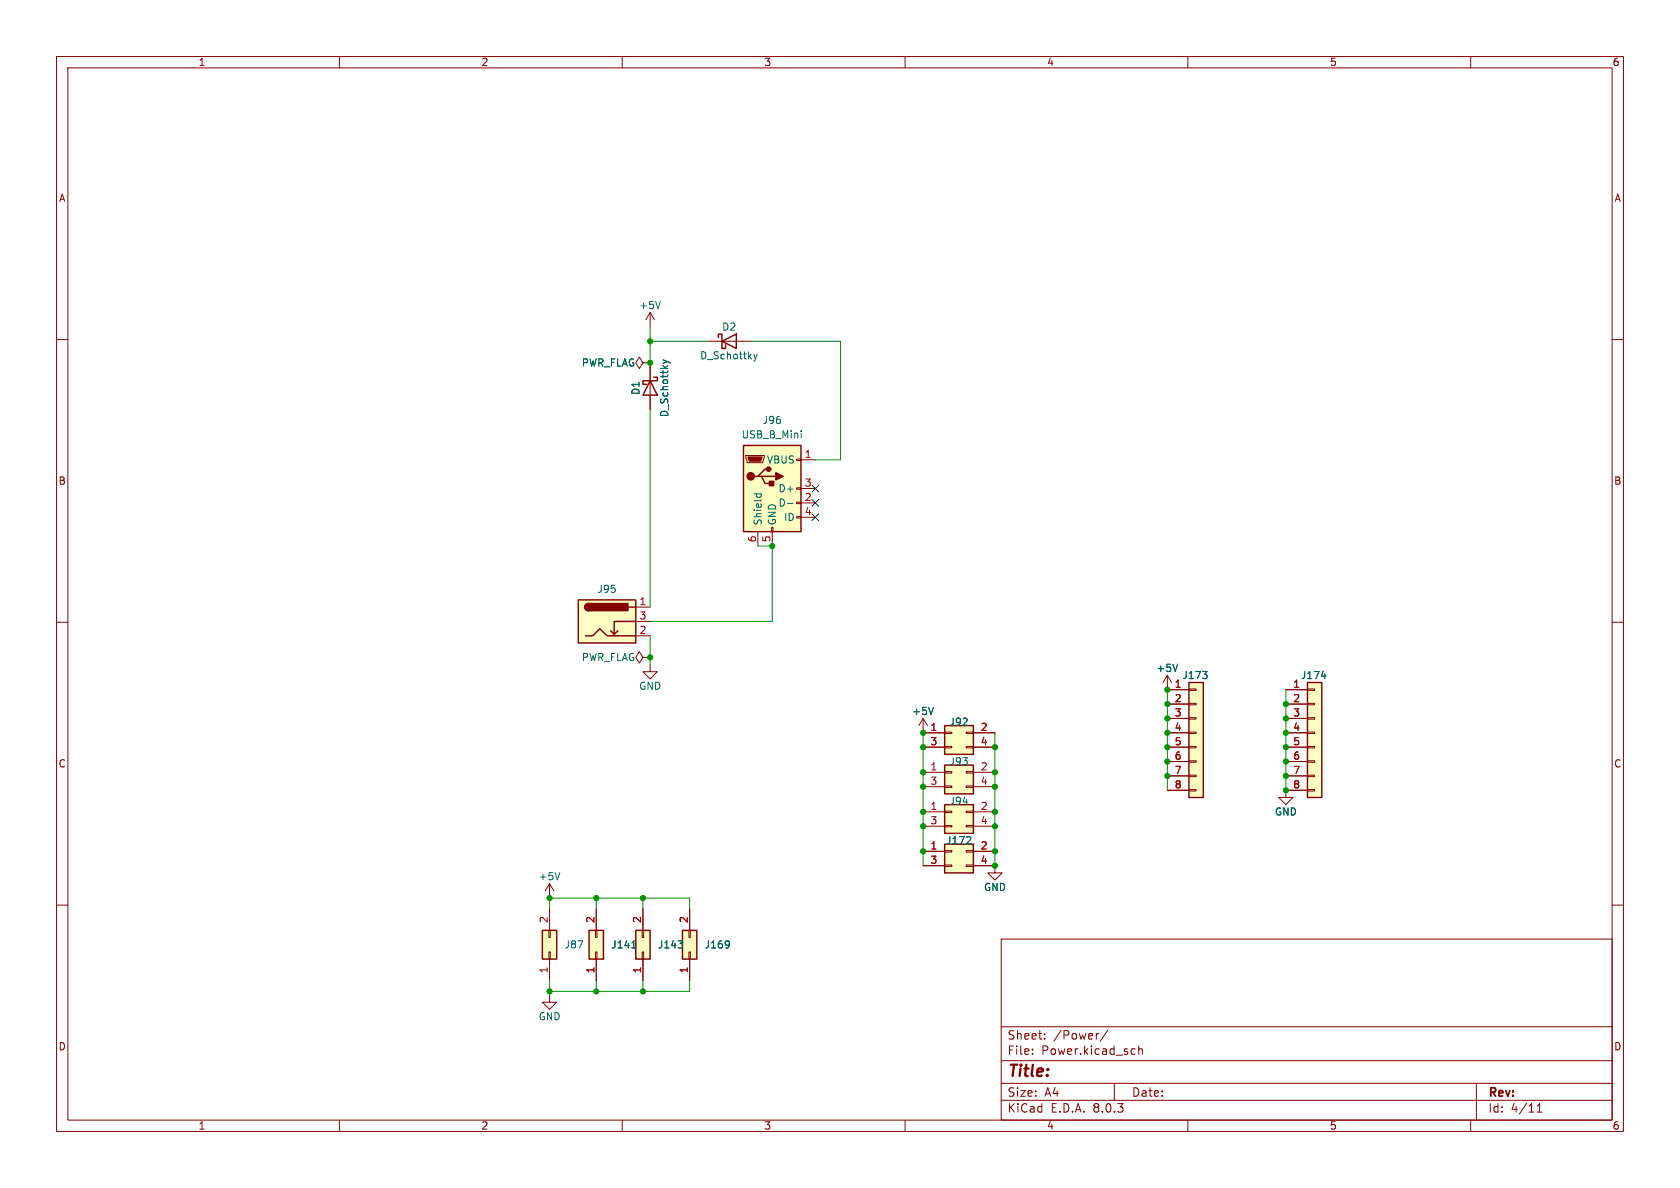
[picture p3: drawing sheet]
<svg xmlns="http://www.w3.org/2000/svg" width="297mm" height="210mm" viewBox="0 0 297 210" stroke-linecap="round" stroke-linejoin="round" font-family="sans-serif">
<g fill="none" stroke="#840000" stroke-width=".18">
<path d="M10 10h277v190h-277zM12 12h273v186h-273zM60 10v2M110 10v2M160 10v2M210 10v2M260 10v2M10 60h2M285 60h2M10 110h2M285 110h2M10 160h2"/>
<path d="M285 160h2M177 166h108v32h-108zM60 198v2M110 198v2M160 198v2M177 194.5h108M177 191.5h108M177 187.5h108M177 181.5h108M182.5 186.3v.1M182.5 185.5v.1M184.7 183.6v.1"/>
<path d="M184.7 182.8v.1M194.2 182.7l-.2 .1M195.8 182.1l-1.3 2M197 191.5v3M200.2 185.4l.5 .1M200.7 186.3l-.5 .1M201.3 185.5l.2-.1 .4 .1 .1 .9M201.3 184.9v1.5M210 198v2M260 198v2M261 191.5v6.5M271.7 196.6h.9"/>
<path d="M271.7 195.5l.5-.4v1.5"/>
</g>
<path d="M104.1 164.5h2.6v5h-2.6z" fill="#ffffc2"/>
<path d="M105.3 168.3h.2v1.2h-.2zM105.3 164.5h.2v1.2h-.2zM105.4 160.7v3.8M105.4 169.5v3.9" fill="none" stroke="#840000" stroke-width=".18"/>
<path d="M104.1 164.5h2.6v5h-2.6z" fill="none" stroke="#840000" stroke-width=".25"/>
<path d="M111.7 167.6h.7" fill="none" stroke="#006464" stroke-width=".18"/>
<path d="M120.6 164.5h2.6v5h-2.6z" fill="#ffffc2"/>
<path d="M121.8 168.3h.2v1.2h-.2zM121.8 164.5h.2v1.2h-.2zM121.9 160.7v3.8M121.9 169.5v3.9" fill="none" stroke="#840000" stroke-width=".18"/>
<path d="M120.6 164.5h2.6v5h-2.6z" fill="none" stroke="#840000" stroke-width=".25"/>
<path d="M128.8 166.4h.1a1.07 1.07 0 0 1-.2 1.1M128.9 166.9l-.1 .1" fill="none" stroke="#006464" stroke-width=".18"/>
<path d="M112.4 164.5h2.5v5h-2.5z" fill="#ffffc2"/>
<path d="M97.2 175.9v1.3h1.2l-1.2 1.2-1.3-1.2h1.3M113.5 168.3h.3v1.2h-.3zM113.5 164.5h.3v1.2h-.3zM113.7 160.7v3.8M113.7 169.5v3.9" fill="none" stroke="#840000" stroke-width=".18"/>
<path d="M112.4 164.5h2.5v5h-2.5z" fill="none" stroke="#840000" stroke-width=".25"/>
<path d="M119.9 166.3h.8l-.5 .5M120.5 166.9l.2 .1-.2 .5" fill="none" stroke="#006464" stroke-width=".18"/>
<path d="M95.9 164.5h2.5v5h-2.5z" fill="#ffffc2"/>
<path d="M97 168.3h.3v1.2h-.3zM97 164.5h.3v1.2h-.3zM97.2 160.7v3.8M97.2 169.5v3.9" fill="none" stroke="#840000" stroke-width=".18"/>
<path d="M95.9 164.5h2.5v5h-2.5z" fill="none" stroke="#840000" stroke-width=".25"/>
<path d="M131.4 78.7h10.2v15.3h-10.2z" fill="#ffffc2"/>
<path d="M131.4 78.7h10.2v15.3h-10.2zM134 84.2h.6l.7 1.3h1.2M134.6 84.2h2.6M135.9 82.9h-.6l-1.3 1.3h-.7" fill="none" stroke="#840000" stroke-width=".25"/>
<g fill="#840000" stroke="#840000" stroke-width=".25">
<path d="M137.2 83.6l1.2 .6-1.2 .6z"/>
<path d="M136 85.1h.8v.8h-.8z"/>
<circle cx="132.7" cy="84.2" r=".63"/>
<circle cx="135.9" cy="82.9" r=".38"/>
</g>
<g fill="none" stroke="#840000" stroke-width=".18">
<path d="M131.8 80.5h3.3v.3l-.2 1h-2.8zM134 94v2.5M136.4 93.2h.3v.8h-.3zM136.5 94v2.5M140.8 91.3h.8v.3h-.8zM140.8 88.8h.8v.2h-.8zM140.8 86.2h.8v.3h-.8zM140.8 81.2h.8v.2h-.8zM141.6 81.3h2.5M141.6 88.9h2.5M141.6 86.4h2.5M141.6 91.4h2.5"/>
<path d="M97.2 156.2l-.8 1.3M97.2 156.2v2.6M97.2 156.2l.7 1.3"/>
</g>
<path d="M132.2 80.8h2.5l-.2 .7h-2z" fill="#840000" stroke="#840000" stroke-width=".18"/>
<path d="M141.6 76.1v.2M141.6 76.6v.8M133.3 87.3h1.3M133.8 87.3l-.1 .4M134.5 87.3l.1 .4M139.2 89h1M99 154.2l-.5 1.3" fill="none" stroke="#006464" stroke-width=".18"/>
<path d="M167 135.3h5.1v5h-5.1z" fill="#ffffc2"/>
<path d="M163.2 136.5h3.8M163.2 139.1h3.8M163.2 127l-.8 1.3M163.2 127v2.5M163.2 127l.8 1.3M167 138.9h1.3v.3h-1.3zM167 136.4h1.3v.3h-1.3zM170.8 138.9h1.3v.3h-1.3zM170.8 136.4h1.3v.3h-1.3zM172.1 136.5h3.8M172.1 139.1h3.8" fill="none" stroke="#840000" stroke-width=".18"/>
<path d="M167 135.3h5.1v5h-5.1z" fill="none" stroke="#840000" stroke-width=".25"/>
<path d="M165 125l-.4 1.3" fill="none" stroke="#006464" stroke-width=".18"/>
<path d="M167 128.3h5.1v5.1h-5.1z" fill="#ffffc2"/>
<path d="M163.2 129.5h3.8M163.2 132.1h3.8M167 132h1.3v.2h-1.3zM167 129.4h1.3v.3h-1.3zM170.8 132h1.3v.2h-1.3zM170.8 129.4h1.3v.3h-1.3zM172.1 129.5h3.8M172.1 132.1h3.8" fill="none" stroke="#840000" stroke-width=".18"/>
<path d="M167 128.3h5.1v5.1h-5.1z" fill="none" stroke="#840000" stroke-width=".25"/>
<path d="M167 142.2h5.1v5.1h-5.1z" fill="#ffffc2"/>
<path d="M163.2 143.5h3.8M163.2 146.1h3.8M167 145.9h1.3v.3h-1.3zM167 143.4h1.3v.2h-1.3zM170.8 145.9h1.3v.3h-1.3zM170.8 143.4h1.3v.2h-1.3zM172.1 143.5h3.8M172.1 146.1h3.8" fill="none" stroke="#840000" stroke-width=".18"/>
<path d="M167 142.2h5.1v5.1h-5.1z" fill="none" stroke="#840000" stroke-width=".25"/>
<path d="M167 149.2h5.1v5.1h-5.1z" fill="#ffffc2"/>
<path d="M113.7 64.1l-.7-1-.6 1 .6 1.1 .7-1.1h1.2M114.9 64.1h.1M114.9 64.8v7.6M163.2 150.5h3.8M163.2 153h3.8M167 152.9h1.3v.3h-1.3zM167 150.4h1.3v.2h-1.3zM170.8 152.9h1.3v.3h-1.3zM170.8 150.4h1.3v.2h-1.3zM172.1 153h3.8v1.3h1.3l-1.3 1.3-1.3-1.3h1.3M172.1 150.5h3.8" fill="none" stroke="#840000" stroke-width=".18"/>
<path d="M114.9 67.3l1.3 2.6h-2.5zM115.6 66.7h.6v.6h-2.5v.6h.6M167 149.2h5.1v5.1h-5.1z" fill="none" stroke="#840000" stroke-width=".25"/>
<path d="M117.2 63.6l.9 .3M118.1 63.9l-.9 .3M118.1 63.9l.4 .3M171.5 148l.1 .1-.1 .3-.7 .8h.8" fill="none" stroke="#006464" stroke-width=".18"/>
<path d="M210.2 120.7h2.5v20.3h-2.5z" fill="#ffffc2"/>
<g fill="none" stroke="#840000" stroke-width=".18">
<path d="M206.4 121.9h3.8M206.4 124.5h3.8M206.4 127h3.8M206.4 129.5h3.8M206.4 132.1h3.8M206.4 134.6h3.8M206.4 137.2h3.8M206.4 139.7h3.8M210.2 139.6h1.3v.2h-1.3zM210.2 137h1.3v.3h-1.3zM210.2 134.5h1.3v.2h-1.3zM210.2 132h1.3v.2h-1.3z"/>
<path d="M210.2 129.4h1.3v.3h-1.3zM210.2 126.9h1.3v.2h-1.3zM210.2 124.3h1.3v.3h-1.3zM210.2 121.8h1.3v.2h-1.3z"/>
</g>
<path d="M210.2 120.7h2.5v20.3h-2.5z" fill="none" stroke="#840000" stroke-width=".25"/>
<path d="M212.6 118.7h.8l-.4 .5M213.3 119.2l.1 .2-.1 .5" fill="none" stroke="#006464" stroke-width=".18"/>
<path d="M231.1 120.7h2.6v20.3h-2.6z" fill="#ffffc2"/>
<g fill="none" stroke="#840000" stroke-width=".18">
<path d="M113.7 116.2l-.7-1-.6 1 .6 1 .7-1h1.2M114.9 116.2h.1M114.9 117.5v1.2h1.3l-1.3 1.3-1.2-1.3h1.2M227.3 121.9h3.8M227.3 124.5h3.8M227.3 127h3.8M227.3 129.5h3.8M227.3 132.1h3.8M227.3 134.6h3.8M227.3 137.2h3.8M227.3 139.7h3.8M231.1 139.6h1.3v.2h-1.3z"/>
<path d="M231.1 137h1.3v.3h-1.3zM231.1 134.5h1.3v.2h-1.3zM231.1 132h1.3v.2h-1.3zM231.1 129.4h1.3v.3h-1.3zM231.1 126.9h1.3v.2h-1.3zM231.1 124.3h1.3v.3h-1.3zM231.1 121.8h1.3v.2h-1.3z"/>
</g>
<path d="M231.1 120.7h2.6v20.3h-2.6z" fill="none" stroke="#840000" stroke-width=".25"/>
<path d="M233.6 119.5h.8" fill="none" stroke="#006464" stroke-width=".18"/>
<path d="M102.2 106h10.2v7.7h-10.2z" fill="#ffffc2"/>
<path d="M127 59.7v-.6h.6v2.5h.7v-.6M127.6 60.3l2.6-1.2v2.5zM102.2 106h10.2v7.7h-10.2zM103.5 112.4h1.3l1.2-1.3 1.3 1.3h5.1M104 106.7a.64 .64 0 0 0-.6 .6 .64 .64 0 0 0 .6 .7M109.2 111.5l-.6 .6M111.1 107.3h1.3M112.4 109.9h-3.8v2.2l-.7-.6" fill="none" stroke="#840000" stroke-width=".25"/>
<g fill="#840000" stroke="#840000" stroke-width=".25">
<path d="M103.6 106.9l.4-.2v1.3a.64 .64 0 0 1-.6-.4 .64 .64 0 0 1 .2-.7z"/>
<path d="M104 106.7h7v1.3h-7z"/>
</g>
<g fill="none" stroke="#840000" stroke-width=".18">
<path d="M114.9 55.2l-.7 1.3M114.9 55.2v2.6M114.9 55.2l.8 1.3M114.9 64.1h.1M114.9 64.8v2.5M114.9 69.9v2.5M125.1 60.3h7.6M112.4 107.3h2.5M112.4 112.4h2.5M112.4 109.9h2.5M206.4 119.4l-.8 1.3M206.4 119.4v2.5h3.8"/>
<path d="M206.4 119.4l.7 1.3M163.2 129.5h3.8M163.2 132.1h3.8M172.1 129.5h3.8M172.1 132.1h3.8M206.4 124.5h3.8M206.4 127h3.8M206.4 129.5h3.8M206.4 132.1h3.8M206.4 134.6h3.8M206.4 137.2h3.8M206.4 139.7h3.8"/>
<path d="M227.3 121.9h3.8M227.3 124.5h3.8M227.3 127h3.8M227.3 129.5h3.8M227.3 132.1h3.8M227.3 134.6h3.8M227.3 137.2h3.8M231.1 139.7h-3.8v1.3h1.3l-1.3 1.2-1.2-1.2h1.2M163.2 150.5h3.8M163.2 153h3.8M172.1 150.5h3.8M172.1 153h3.8"/>
<path d="M105.4 160.7v3.8M105.4 169.5v3.9M113.7 160.7v3.8M113.7 169.5v3.9M121.9 160.7v3.8M121.9 169.5v3.9"/>
</g>
<g fill="none" stroke="#006464" stroke-width=".18">
<path d="M116.7 53.3l-.4 1.3M117.2 63.6l.9 .3M118.1 63.9l-.9 .3M118.1 63.9l.4 .3M133.3 62.6l.3 .8M133.6 63.4l-.3 .5M133.9 62.6l-.3 .8M208.2 117.4l-.4 1.3M212.6 118.7h.8l-.4 .5M213.3 119.2l.1 .2-.1 .5M233.6 119.5h.8M165 125l-.4 1.3"/>
<path d="M171.5 148l.1 .1-.1 .3-.7 .8h.8M111.7 167.6h.7M119.9 166.3h.8l-.5 .5M120.5 166.9l.2 .1-.2 .5M128.8 166.4h.1a1.07 1.07 0 0 1-.2 1.1M128.9 166.9l-.1 .1"/>
</g>
<g fill="none" stroke="#009600" stroke-width=".18">
<path d="M114.9 57.8v7M114.9 60.3h10.2M114.9 72.4v34.9M132.7 60.3h15.9v21h-4.5M134 96.5h2.5v13.4h-21.6M114.9 112.4v5.1M163.2 129.5v23.5M175.9 129.5v23.5M206.4 121.9v17.8M227.3 121.9v17.8M105.4 158.8v1.9M113.7 158.8v1.9"/>
<path d="M97.2 160.7v-1.9h24.7v1.9M97.2 173.4v2.5M105.4 173.4v1.9M113.7 173.4v1.9M121.9 173.4v1.9h-24.7"/>
</g>
<path d="M143.5 88.3l1.3 1.2M143.5 85.8l1.3 1.2M143.5 90.8l1.3 1.2M144.8 88.3l-1.3 1.2M144.8 85.8l-1.3 1.2M144.8 90.8l-1.3 1.2" fill="none" stroke="#000084" stroke-width=".18"/>
<g fill="#009600" stroke="#009600" stroke-width=".18">
<circle cx="136.5" cy="96.5" r=".46"/>
<circle cx="114.9" cy="64.1" r=".46"/>
<circle cx="114.9" cy="116.2" r=".46"/>
<circle cx="114.9" cy="60.3" r=".46"/>
<circle cx="227.3" cy="139.7" r=".46"/>
<circle cx="227.3" cy="134.6" r=".46"/>
<circle cx="227.3" cy="137.2" r=".46"/>
<circle cx="227.3" cy="132.1" r=".46"/>
<circle cx="206.4" cy="127" r=".46"/>
<circle cx="206.4" cy="124.5" r=".46"/>
<circle cx="206.4" cy="121.9" r=".46"/>
<circle cx="227.3" cy="127" r=".46"/>
<circle cx="227.3" cy="129.5" r=".46"/>
<circle cx="227.3" cy="124.5" r=".46"/>
<circle cx="206.4" cy="129.5" r=".46"/>
<circle cx="206.4" cy="132.1" r=".46"/>
<circle cx="206.4" cy="137.2" r=".46"/>
<circle cx="175.9" cy="136.5" r=".46"/>
<circle cx="175.9" cy="132.1" r=".46"/>
<circle cx="175.9" cy="139.1" r=".46"/>
<circle cx="206.4" cy="134.6" r=".46"/>
<circle cx="175.9" cy="153" r=".46"/>
<circle cx="175.9" cy="146.1" r=".46"/>
<circle cx="175.9" cy="150.5" r=".46"/>
<circle cx="163.2" cy="143.5" r=".46"/>
<circle cx="163.2" cy="150.5" r=".46"/>
<circle cx="175.9" cy="143.5" r=".46"/>
<circle cx="105.4" cy="158.8" r=".46"/>
<circle cx="97.2" cy="158.8" r=".46"/>
<circle cx="163.2" cy="139.1" r=".46"/>
<circle cx="163.2" cy="146.1" r=".46"/>
<circle cx="163.2" cy="136.5" r=".46"/>
<circle cx="163.2" cy="132.1" r=".46"/>
<circle cx="163.2" cy="129.5" r=".46"/>
<circle cx="113.7" cy="158.8" r=".46"/>
<circle cx="97.2" cy="175.3" r=".46"/>
<circle cx="113.7" cy="175.3" r=".46"/>
<circle cx="105.4" cy="175.3" r=".46"/>
</g>
<text font-size="2.8" fill="#840000" x="178" y="190.9">Title:</text>
<g font-size="2.1" fill="#840000">
<text x="178" y="184">Sheet:</text>
<text x="186.2" y="184">/Power/</text>
<text x="178" y="186.7">File:</text>
<text x="184.1" y="186.7">Power.kicad_sch</text>
<text x="178" y="196.9">KiCad</text>
<text x="178" y="194.1">Size:</text>
<text x="184.7" y="194.1">A4</text>
<text x="185.7" y="196.9">E.D.A.</text>
<text x="193.3" y="196.9">8.0.3</text>
<text x="200" y="194.1">Date:</text>
<text x="263" y="194.3">Rev:</text>
<text x="263" y="196.9">Id:</text>
<text x="267.1" y="196.9">4/11</text>
</g>
<g font-size="1.8" fill="#840000">
<text x="35" y="11.9">1</text>
<text x="85" y="11.9">2</text>
<text x="135" y="11.9">3</text>
<text x="185" y="11.9">4</text>
<text x="235" y="11.9">5</text>
<text x="285" y="11.9">6</text>
<text x="10.3" y="35.9">A</text>
<text x="285.3" y="35.9">A</text>
<text x="10.3" y="85.9">B</text>
<text x="285.3" y="85.9">B</text>
<text x="10.3" y="135.9">C</text>
<text x="285.3" y="135.9">C</text>
<text x="10.3" y="185.9">D</text>
<text x="285.3" y="185.9">D</text>
<text x="35" y="199.9">1</text>
<text x="85" y="199.9">2</text>
<text x="135" y="199.9">3</text>
<text x="185" y="199.9">4</text>
<text x="235" y="199.9">5</text>
<text x="285" y="199.9">6</text>
</g>
<g font-size="1.8" fill="#006464">
<text x="112.9" y="54.8">+5V</text>
<text x="127.6" y="58.6">D2</text>
<text x="102.7" y="65">PWR_FLAG</text>
<text x="123.7" y="63.7">D_Schottky</text>
<text x="113.3" y="69.9" transform="rotate(-90 113.3 69.9)">D1</text>
<text x="118.3" y="73.8" transform="rotate(-90 118.3 73.8)">D_Schottky</text>
<text x="131" y="77.7">USB_B_Mini</text>
<text x="134.7" y="75.2">J96</text>
<text x="135.5" y="82.1">VBUS</text>
<text x="137.5" y="89.8">D-</text>
<text x="137.5" y="87.2">D+</text>
<text x="134.8" y="93" transform="rotate(-90 134.8 93)">Shield</text>
<text x="137.4" y="93" transform="rotate(-90 137.4 93)">GND</text>
<text x="138.5" y="92.3">ID</text>
<text x="105.5" y="105">J95</text>
<text x="102.7" y="117.1">PWR_FLAG</text>
<text x="204.3" y="119">+5V</text>
<text x="112.9" y="122.1">GND</text>
<text x="208.9" y="120.2">J173</text>
<text x="229.9" y="120.2">J174</text>
<text x="161.2" y="126.6">+5V</text>
<text x="167.7" y="128.5">J92</text>
<text x="167.7" y="135.5">J93</text>
<text x="167.7" y="142.5">J94</text>
<text x="167.1" y="149.5">J172</text>
<text x="225.3" y="144.4">GND</text>
<text x="95.1" y="155.8">+5V</text>
<text x="173.9" y="157.7">GND</text>
<text x="99.7" y="167.9">J87</text>
<text x="108" y="167.9">J141</text>
<text x="116.2" y="167.9">J143</text>
<text x="124.5" y="167.9">J169</text>
<text x="95.1" y="180.6">GND</text>
</g>
<g font-size="1.8" fill="#a90000">
<text x="142.2" y="81">1</text>
<text x="142.2" y="88.6">2</text>
<text x="142.2" y="86.1">3</text>
<text x="133.7" y="96" transform="rotate(-90 133.7 96)">6</text>
<text x="136.3" y="96" transform="rotate(-90 136.3 96)">5</text>
<text x="142.2" y="91.2">4</text>
<text x="113" y="107.1">1</text>
<text x="113" y="112.1">2</text>
<text x="113" y="109.6">3</text>
<text x="207.6" y="121.7">1</text>
<text x="207.6" y="124.2">2</text>
<text x="228.5" y="121.7">1</text>
<text x="228.5" y="124.2">2</text>
<text x="164.4" y="129.3">1</text>
<text x="164.4" y="131.8">3</text>
<text x="173.3" y="129.3">2</text>
<text x="173.3" y="131.8">4</text>
<text x="207.6" y="126.7">3</text>
<text x="207.6" y="129.3">4</text>
<text x="207.6" y="131.8">5</text>
<text x="228.5" y="126.7">3</text>
<text x="228.5" y="129.3">4</text>
<text x="228.5" y="131.8">5</text>
<text x="164.4" y="136.3">1</text>
<text x="173.3" y="136.3">2</text>
<text x="207.6" y="134.4">6</text>
<text x="207.6" y="136.9">7</text>
<text x="228.5" y="134.4">6</text>
<text x="228.5" y="136.9">7</text>
<text x="164.4" y="138.8">3</text>
<text x="164.4" y="143.3">1</text>
<text x="173.3" y="138.8">4</text>
<text x="173.3" y="143.3">2</text>
<text x="207.6" y="139.4">8</text>
<text x="228.5" y="139.4">8</text>
<text x="164.4" y="145.8">3</text>
<text x="173.3" y="145.8">4</text>
<text x="164.4" y="150.2">1</text>
<text x="164.4" y="152.8">3</text>
<text x="173.3" y="150.2">2</text>
<text x="173.3" y="152.8">4</text>
<text x="96.9" y="163.3" transform="rotate(-90 96.9 163.3)">2</text>
<text x="105.2" y="163.3" transform="rotate(-90 105.2 163.3)">2</text>
<text x="113.4" y="163.3" transform="rotate(-90 113.4 163.3)">2</text>
<text x="121.7" y="163.3" transform="rotate(-90 121.7 163.3)">2</text>
<text x="96.9" y="172.2" transform="rotate(-90 96.9 172.2)">1</text>
<text x="105.2" y="172.2" transform="rotate(-90 105.2 172.2)">1</text>
<text x="113.4" y="172.2" transform="rotate(-90 113.4 172.2)">1</text>
<text x="121.7" y="172.2" transform="rotate(-90 121.7 172.2)">1</text>
</g>
</svg>
